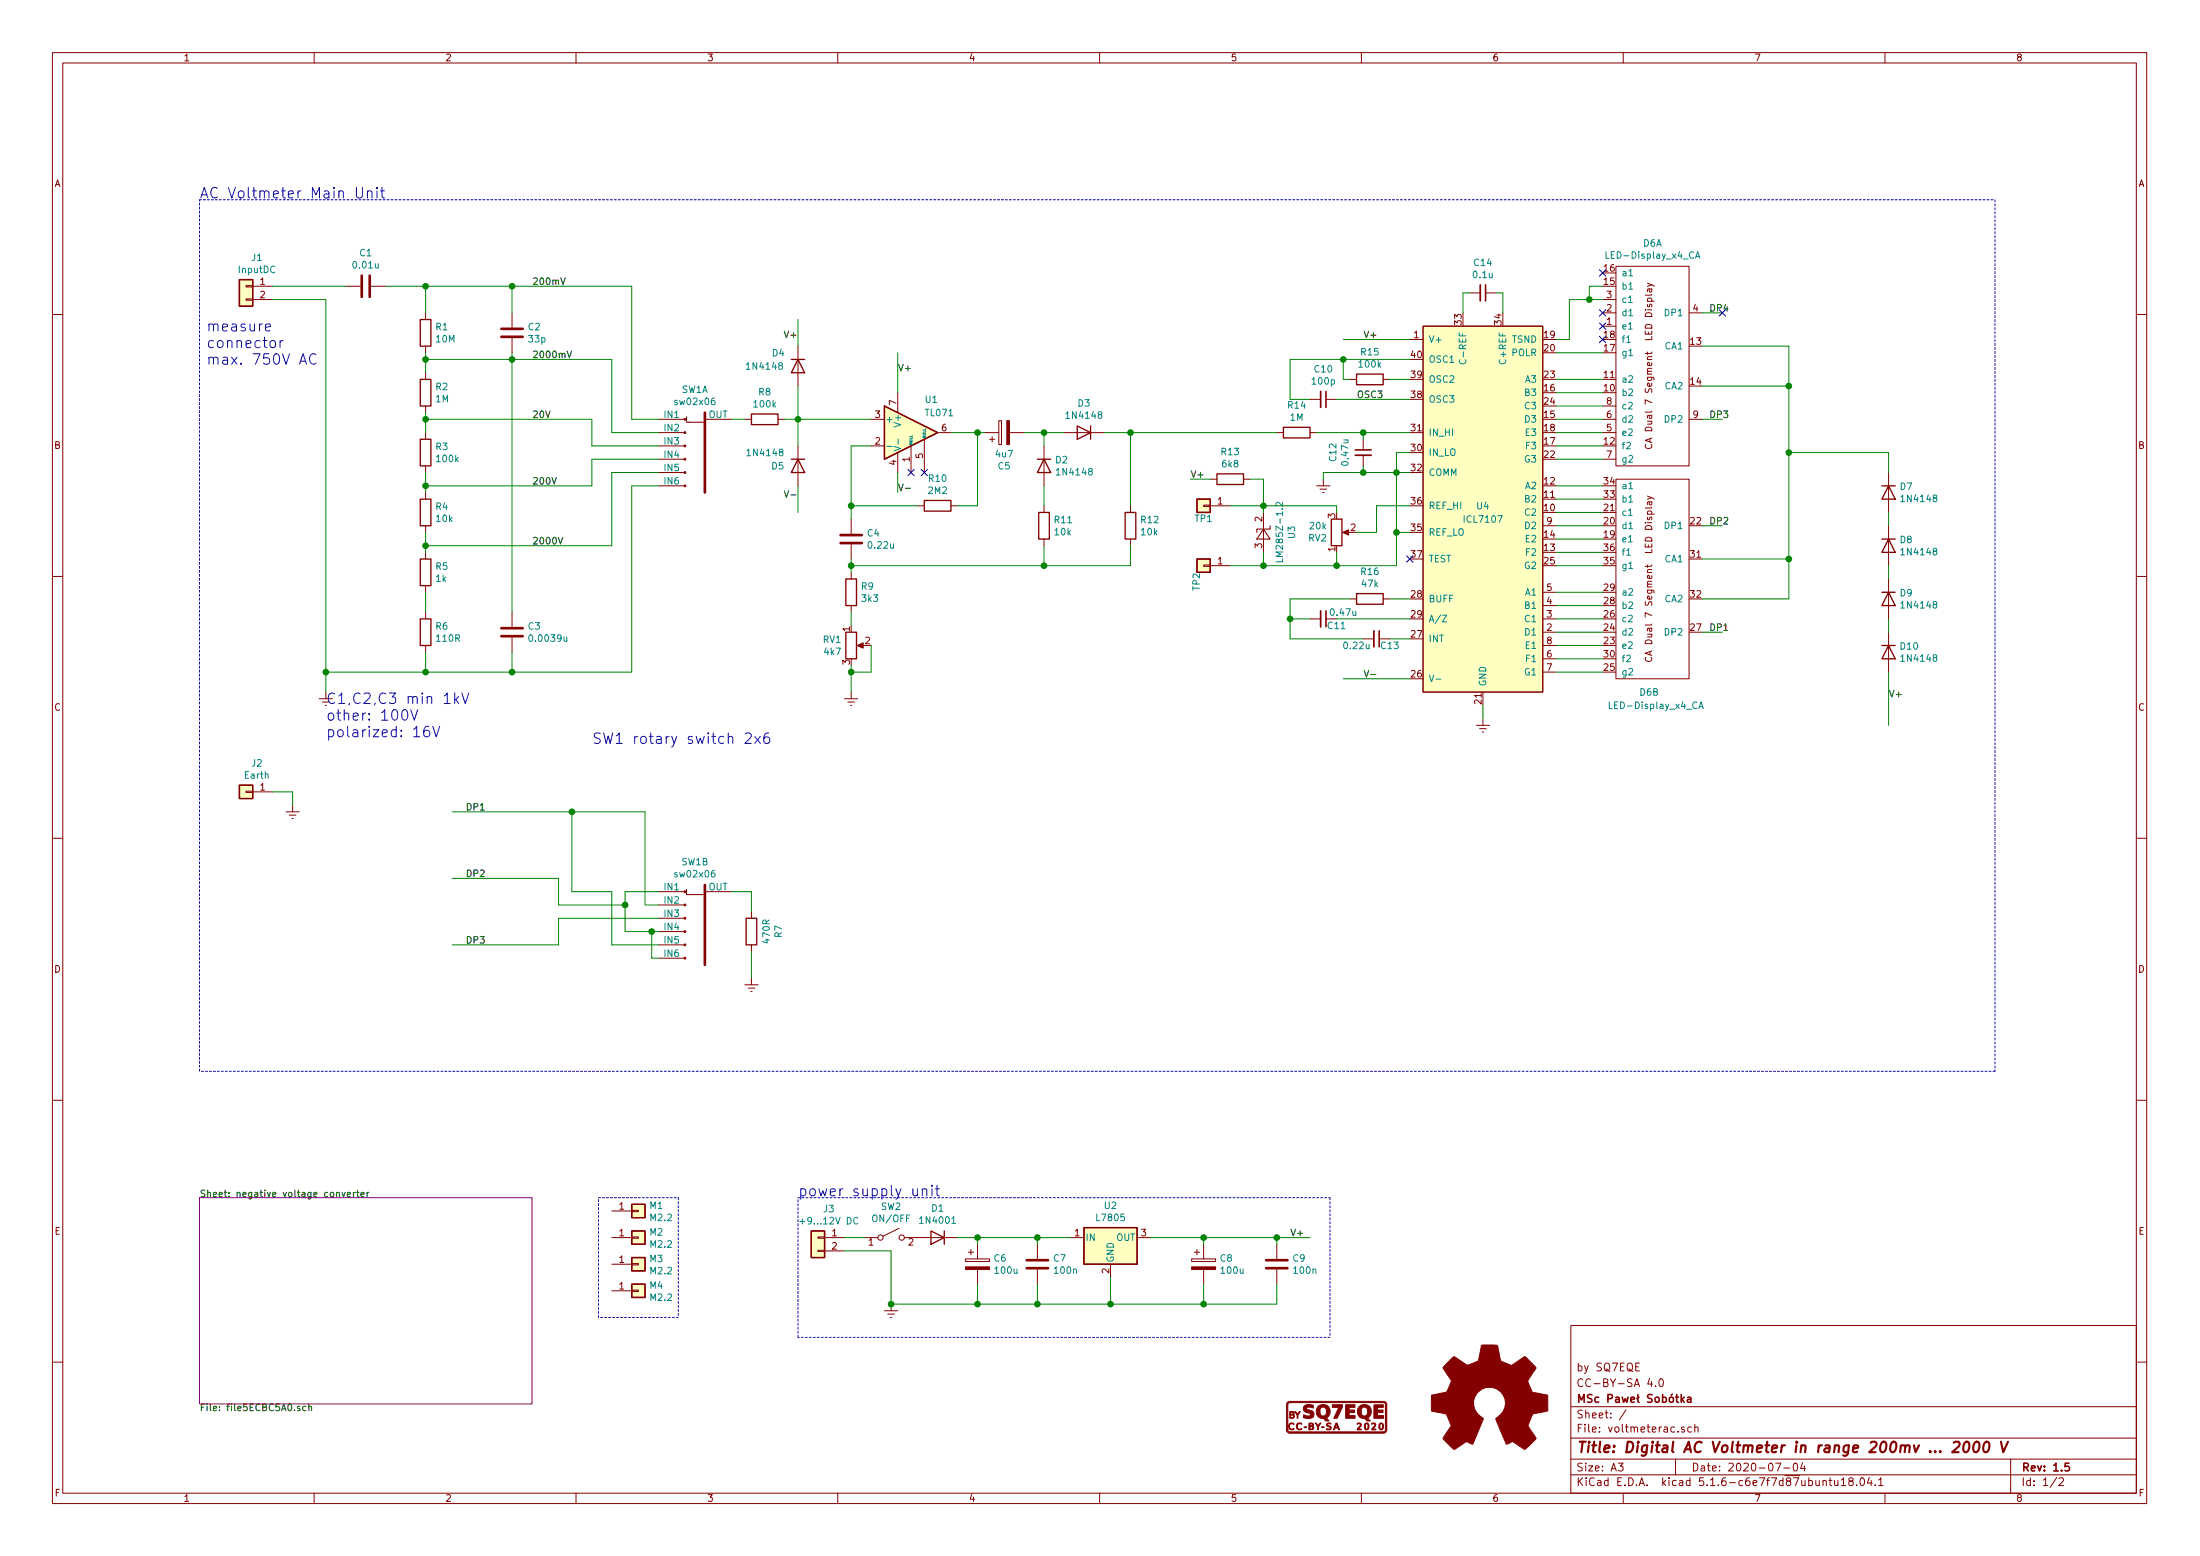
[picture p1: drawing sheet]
<svg xmlns="http://www.w3.org/2000/svg" width="420mm" height="297mm" viewBox="0 0 420 297" stroke-linecap="round" stroke-linejoin="round" font-family="sans-serif">
<g fill="none" stroke="#840000" stroke-width=".19">
<path d="M10 10h400v277h-400zM12 12h396v273.1h-396zM60 10v2M110 10v2M160 10v2M210 10v2M260 10v2M310 10v2M360 10v2M47 57.1h1.3v.2h-1.3zM47 54.5h1.3v.3h-1.3zM48.3 57.2h3.8"/>
<path d="M48.3 54.6h3.8M66 54.6h2.8M70.9 54.6h2.8M81.3 59.7v1.3M97.8 59.7v2.8M280.7 55.9h2M283.7 55.9h2M306.1 59.7h2.5M306.1 57.2h2.5M308.6 50.8h14v38.1h-14zM314.6 54.1l1.2 .4 .1 .2M314.9 55.2l.3 .6 .2-.1v-.5"/>
<path d="M315.5 56.2l-.2 .1h-1.1M315.5 55.2h-.8v.5M315.5 54.4l-.9 .3M322.6 59.7h2.5M10 60h2M81.3 66.1v1.2M81.3 71.2v1.2M81.3 77.5v1.3M97.8 64.6v2.7M152.4 66.1v7.6M171.4 75v3.8M250.2 76.2h2"/>
<path d="M253.2 76.2h2.1M257.8 72.4h1.3M264.2 72.4h1.2M269.2 64.8h2.6M271.8 62.3h22.8v69.8h-22.8zM306.1 62.3h2.5M306.1 77.5h2.5M408 60h2M81.3 82.6v1.3M81.3 88.9v1.3M81.3 94v1.3M125.7 80h5.1"/>
<path d="M125.7 82.6h5.1M125.7 85.1h5.1M125.7 87.7h5.1M125.7 90.2h5.1M125.7 92.7h5.1M134.6 80h5.1M142.2 80h1.3M148.6 80h1.3M152.4 85.1v7.6M162.6 99.1v2.8M166.4 80h2.5M166.4 85.1h2.5"/>
<path d="M171.4 86.4v3.8M174 85.1v5.1M175.3 96.6h1.2M176.5 83.9v6.3M179.1 82.6h2.5M181.6 96.6h1.3M188 82.6h2.8M189 83.9h1M189.5 83.3v1.1M190.8 80.3h.5v4.6h-.5zM192.8 82.6h2.8M199.4 85.1v7.6"/>
<path d="M199.4 96.6v1.2M203.2 82.6h7.6M215.9 96.6v1.2M229.9 96.4h1.2v.3h-1.2zM231.1 96.6h3.8M231.1 91.5h1.3M237.5 91.5h1.3M241.3 97.8v7.6M243.8 82.6h1.3M250.2 82.6h1.3M251.5 92.7h2.5M252.1 93.4h1.3"/>
<path d="M252.6 94h.3M252.7 91.5v1.2M260.3 83.9v2M260.3 86.9v2M306.1 80h2.5M306.1 82.6h2.5M306.1 87.7h2.5M308.6 91.5h14v38.1h-14zM314.3 84.8a.6 .6 0 0 0 .5 .9 .6 .6 0 0 0 .7-.6l-.2-.3M314.6 94.7l1.2 .4 .1 .2M314.9 95.8l.3 .6 .2-.1v-.5M315.1 83.8v.6"/>
<path d="M315.5 83.6l-1.3 .5 1.3 .4M315.5 96.8l-.2 .2h-1.1M315.5 95.8h-.8v.5M315.5 95l-.9 .3M322.6 80h2.5M360.7 90.2v7.6M10 110h2M81.3 100.4v1.2M81.3 105.4v1.3M81.3 111.8v1.3M81.3 116.9v1.2M97.8 116.9v2.8"/>
<path d="M162.6 103.9v2.8M162.6 109.3v1.2M162.6 115.6v1.3M199.4 102.9v1.3M215.9 102.9v1.3M229.9 107.9h1.2v.2h-1.2zM231.1 108h3.8M250.2 118.1h2M253.2 118.1h2.1M256.8 101.6h1M257.8 114.3h1.3M264.2 114.3h1.2"/>
<path d="M294.6 118.1h2.6M294.6 115.6h2.6M294.6 113.1h2.6M294.6 100.4h2.6M360.7 100.4v7.6M360.7 110.5v7.6M408 110h2M61 133.4h2.5M81.3 123.2v1.3M97.8 121.7v2.8M161.3 133.4h2.5M161.9 134h1.3"/>
<path d="M162.4 134.7h.3M162.6 132.1v1.3M164.1 123.2h1M260.3 122h2.1M263.4 122h2M281.9 138.5h2.6M282.6 139.1h1.2M283.1 139.7h.2M283.2 137.2v1.3M294.6 123.2h2.6M294.6 120.7h2.6M294.6 125.8h2.6"/>
<path d="M294.6 128.3h2.6M314.3 125.5a.6 .6 0 0 0 .5 .8 .6 .6 0 0 0 .7-.6l-.2-.2M315.1 124.4v.6M315.5 124.3l-1.3 .4 1.3 .4M360.7 120.7v7.6M47 151h1.3v.3h-1.3zM48.3 151.2h3.8M54.6 155h2.5M55.2 155.6h1.3M55.8 156.2h.2M55.9 153.7v1.3M10 160h2"/>
<path d="M125.7 177.8h5.1M125.7 170.2h5.1M125.7 172.8h5.1M125.7 175.3h5.1M134.6 170.2h5.1M143.5 174v1.3M408 160h2M125.7 180.4h5.1M125.7 182.9h5.1M142.2 188h2.6M142.9 188.6h1.2M143.4 189.3h.2"/>
<path d="M143.5 180.4v1.2M143.5 186.7v1.3M10 210h2M408 210h2M116.8 236.3h3.8M116.8 231.2h3.8M120.6 231h1.3v.3h-1.3zM120.6 236.1h1.3v.3h-1.3zM156.2 238.7h1.3v.2h-1.3zM156.2 236.1h1.3v.3h-1.3zM157.5 236.3h3.8M157.5 238.8h3.8"/>
<path d="M165.1 236.3h2.5M171.7 234.5l-3 1.5M172.7 236.3h10.2M184.9 239.1h1M185.4 238.5v1.1M186.7 237.5v2.8M198.1 237.5v2.8M204.5 236.3h2.5M217.2 236.3h2.5M228.1 239.1h1M228.6 238.5v1.1M229.9 237.5v2.8"/>
<path d="M243.8 237.5v2.8M116.8 246.4h3.8M116.8 241.3h3.8M120.6 246.3h1.3v.2h-1.3zM120.6 241.2h1.3v.3h-1.3zM168.9 250.2h2.5M169.5 250.9h1.3M170.1 251.5h.2M170.2 249v1.2M184.4 240.3h4.6v.5h-4.6zM186.7 242.4v2.7M198.1 242.4v2.7"/>
<path d="M212.1 241.3v2.6M227.6 240.3h4.6v.5h-4.6zM229.9 242.4v2.7M243.8 242.4v2.7M300 253h108v32.1h-108zM10 260h2M300 278.5h108M300 274.5h108M300 268.5h108M309 279.3h1l-.5 .6 .4 .1v.7l-.2 .1-.7-.1M310.5 269.1l-1.2 2M313.1 260.2h-.7v1.5h.7"/>
<path d="M315 263.1l-.3 1.1h.9M315.4 263.7v1M316.2 264.6v.1M317 263.4l.2-.2a.81 .81 0 0 1 .6 .6 .81 .81 0 0 1-.3 .8l-.2 .1a.79 .79 0 0 1-.3-1.3zM320 278.5v3M321.7 272.5l-.4-.1-.2 .2 .1 .2 .5 .2v.3h-.6M323 272.5l-.4-.1-.3 .3 .2 .6h.5M323.7 272.5l.2-.1 .4 .1v.9M323.7 271.9v1.5M339.1 279.3h1l-.6 1.5M342.6 279.5l.4-.2a.94 .94 0 0 1 0 1.5 .82 .82 0 0 1-.4-1.3zM344.2 279.2l-.3 1.1h.9"/>
<path d="M344.6 279.8v1M384 278.5v6.6M408 260h2M60 285.1v1.9M110 285.1v1.9M160 285.1v1.9M210 285.1v1.9M260 285.1v1.9M300 281.5h108M310 285.1v1.9M340.7 280.2h1.1M348.2 282.7l.2-.1 .3 .1 .1 .9"/>
<path d="M349.3 282.6h.6M349.5 282.1v1.3l.4 .2M350.4 282.6v.9l.4 .1 .2-.1M351 282.6v1M351.6 282.5l.5-.4v1.5M351.6 283.6h.9M353.4 282.7l-.3-.1v-.3l.3-.2 .4 .1 .1 .4-.7 .2-.1 .2v.5l.3 .1 .4-.1 .1-.2v-.4l-.3-.2M354.6 283.5v.1M355.4 282.2l.2-.1a.8 .8 0 0 1 .5 .8 .8 .8 0 0 1-.5 .7 1 1 0 0 1-.2-1.4zM357 282l-.4 1.1h1M357.4 282.6v1M358.1 283.5v.1"/>
<path d="M358.8 282.5l.4-.4v1.5M358.8 283.6h.8M360 285.1v1.9M392.8 282l-1.3 2M393.2 282.3l.6-.2 .3 .4-.9 1.1h.9"/>
<circle cx="168.1" cy="236.3" r=".51"/>
<circle cx="172.2" cy="236.3" r=".51"/>
</g>
<path d="M283.7 54.4v3M253.2 74.7v3.1M258.8 85.9h3.1M253.2 116.6v3.1M263.4 120.4v3.1M321.1 266.2v1.5M321.2 267.1l.5 .6M321.7 266.7l-.6 .6M322.3 266.8h.6v.9M322.9 267.1h-.4l-.3 .2 .3 .4 .4-.1M395.1 279.3h-.7v.7l.2-.1h.5l.1 .3-.1 .5-.2 .1-.5-.1" fill="none" stroke="#840000" stroke-width=".3"/>
<path d="M373.2 275.4l.3-.2h.4l.3 .2v.4l-.1 .3-1.3 1.1h1.3M375.2 275.4a.45 .45 0 0 1 .5-.2 .45 .45 0 0 1 .4 .4 1.15 1.15 0 0 1-.8 1.6l-.2-.1a1.55 1.55 0 0 1 .1-1.7zM377.3 275.3a.45 .45 0 0 1 .7 .3v.9a.73 .73 0 0 1-.8 .7 1.3 1.3 0 0 1 .1-1.9zM379.1 275.4a.45 .45 0 0 1 .5-.2 .45 .45 0 0 1 .3 .4v.9a.73 .73 0 0 1-.8 .7l-.2-.1a1.5 1.5 0 0 1 .2-1.7zM382.1 275.2l.5 2 .9-2" fill="none" stroke="#840000" stroke-width=".41"/>
<path d="M38.1 228.6h63.5v39.4h-63.5z" fill="none" stroke="#840084" stroke-width=".19"/>
<g fill="none" stroke="#000" stroke-width=".19">
<path d="M107.1 53l.4 1.3 .4-1.3M108.3 67l.4 1.3 .5-1.3M149.8 93.7l.4 1.3 .4-1.3M151.1 94.5h.9M171.6 92.4l.5 1.3 .4-1.3M172.9 93.2h1M106.6 102.6l.4 1.2 .5-1.2M260.5 128l.5 1.2 .4-1.2M261.8 128.8h1M65.3 227.6l.3 .9 .3-.9M66.3 228l.7-.1-.1-.2-.4-.1-.2 .2 .1 .6h.5M67.5 227.6v.9"/>
<path d="M67.9 227.6l-.4 .2M68.1 227.6h.5M68.3 227.2v1.1l.3 .2M68.9 228l.6-.1v-.2l-.4-.1-.2 .2 .1 .6h.5M70.1 227.6v.9M70.5 227.6l-.4 .2M57.3 268.5h-.3l-.2 .1v.2l.5 .1v.4h-.5M58.4 268.5h-.3l-.3 .2 .1 .6h.5M59 268.6l.2-.1h.3v.8M59 268v1.3"/>
</g>
<g fill="#840000" stroke="#840000" stroke-width=".19">
<path d="M252.4 272.4h.5v.1h-.5z"/>
<path d="M249.1 272.4h.4v.1h-.5z"/>
<path d="M257 268.2h1.8v.5h-1.1v.5h1v.5h-1l-.1 .5h1.2v.5h-1.8z"/>
<path d="M262.4 268.2h1.8v.5h-1.1v.5h1v.5h-1v.5h1.1v.5h-1.8z"/>
<path d="M251.2 271.7h.2l.3 .5 .4-.5h.2a1.28 1.28 0 0 0-.5 1.2h-.2v-.6z"/>
<path d="M254.5 268.2h1.9v.4l-1 2.1h-.7l1-2h-1.2z"/>
<path d="M247.3 269.5h.1l.4 .5 .4-.5h.1l-.4 .6v.6h-.2v-.6z"/>
<path d="M262 271.7a.47 .47 0 0 1 .7 .2 .47 .47 0 0 1-.3 .6l-.2 .3h.6v.2h-.8l.6-.9a.33 .33 0 0 0-.2-.4 .33 .33 0 0 0-.4 .2z"/>
<path d="M259.2 271.7a.44 .44 0 0 1 .6 0 .44 .44 0 0 1 .1 .6l-.5 .5h.6v.2h-.8l.2-.4a.51 .51 0 0 0 .3-.8l-.5 .1z"/>
<path d="M255.1 271.7h.2l.5 1.2h-.1l-.2-.3h-.5l-.1 .3h-.2l.2-.4h.6l-.3-.6-.2 .6h-.1z"/>
<path d="M263.5 271.8a.42 .42 0 0 1 .5-.1 .42 .42 0 0 1 .2 .4l-.1 .7-.4 .2-.4-.5h.2l.2 .3h.2l.1-.8a.26 .26 0 0 0-.3-.2 .26 .26 0 0 0-.2 .3v.4h-.2z"/>
<path d="M246.2 271.9l.4-.3a.35 .35 0 0 1 .5 .3 .51 .51 0 0 0-.7 .1 .51 .51 0 0 0 0 .7 .51 .51 0 0 0 .7 0 .59 .59 0 0 1-.8 .2 .59 .59 0 0 1-.2-.9z"/>
<path d="M247.7 271.9a.49 .49 0 0 1 .4-.3 .49 .49 0 0 1 .5 .3 .5 .5 0 0 0-.8 .2v.4a.47 .47 0 0 0 .3 .3 .47 .47 0 0 0 .5-.1v.1a.64 .64 0 0 1-.9 0 .64 .64 0 0 1 0-.9z"/>
<path d="M250 271.7h.7l.2 .2-.2 .3 .2 .3-.1 .4-.8 .1v-.2h.6l.1-.1-.1-.3h-.4v.4h-.2v-.6h.4a.2 .2 0 0 0 .2-.1 .2 .2 0 0 0-.1-.3h-.3v.4h-.2z"/>
<path d="M260.7 271.8l.3-.2a.68 .68 0 0 1 .5 .8 .68 .68 0 0 1-.6 .6l-.3-.6h.1a.29 .29 0 0 0 .1 .3 .29 .29 0 0 0 .4 .1v-.9a.28 .28 0 0 0-.4-.1 .28 .28 0 0 0-.1 .4v.2h-.1z"/>
<path d="M246.3 269.5h.3a.35 .35 0 0 1 .5 .1 .35 .35 0 0 1-.1 .5l.2 .2v.3l-.2 .1h-.7v-.1h.6l.1-.1-.1-.3-.4-.1v.5h-.2v-.6l.7-.1-.1-.2-.4-.1v.4h-.2z"/>
<path d="M245.9 267.7l.3-.2h18.2l.4 .5v5.1l-.4 .5h-18.2l-.4-.2-.1-.4h.2l.3 .3h18.2l.2-.2v-5l-.2-.3h-.6h-17.6l-.2 .2-.1 .2v4.8h-.2v-5z"/>
<path d="M253.4 271.8l.5-.2 .2 .1 .1 .2-.5-.1a.19 .19 0 0 0-.2 .2 .19 .19 0 0 0 .2 .2l.5 .2v.4l-.3 .2-.6-.1 .1-.2 .5 .1 .2-.1a.58 .58 0 0 0-.7-.5z"/>
<path d="M259.6 268.5a1.38 1.38 0 0 1 2.1 .1 1.38 1.38 0 0 1-.5 2.1l.5 .6h-.6a1.81 1.81 0 0 0-1.3-.7l-.4-.5-.1-.5h.6a.63 .63 0 0 0 .6 .7 .63 .63 0 0 0 .7-.5v-.6a.66 .66 0 0 0-.9-.6 .66 .66 0 0 0-.4 1h-.6v-.7z"/>
<path d="M249.1 268.4a1.68 1.68 0 0 1 1.7-.1v.5l-.7-.2-.6 .2 .1 .2 .7 .2a.81 .81 0 0 1 .6 1 .81 .81 0 0 1-1 .6l-1-.2v-.5l.3 .1a.66 .66 0 0 0 1.1-.3l-.4-.2a.84 .84 0 0 1-.8-.3 .84 .84 0 0 1 0-1z"/>
<path d="M251.7 268.5a1.39 1.39 0 0 1 2.1 .2 1.39 1.39 0 0 1-.5 2l.5 .6h-.6a1.67 1.67 0 0 0-1.2-.7l-.4-.3-.2-.5h.7a.62 .62 0 0 0 .7 .5 .62 .62 0 0 0 .5-.6 .69 .69 0 0 0-.2-.9 .69 .69 0 0 0-.9 .1l-.1 .9h-.7v-.7z"/>
<path d="M163.7 123.2l1.1-.5v1z"/>
<path d="M184.4 241.8h4.6v.6h-4.6z"/>
<path d="M227.6 241.8h4.6v.6h-4.6z"/>
<path d="M192.3 80.3h.5v4.6h-.5z"/>
<path d="M276.2 260.4l1.5-1.4 2.5 1.6 .5-.1 1.6-.7 .7-3h2.9a.92 .92 0 0 1 .3 1l.4 2 2.1 .9 2.4-1.7a.97 .97 0 0 1 .8 .6l1.4 1.5-1.5 2.4 .2 .8 .6 1.5 3 .5v3l-2.8 .6-1 2.3 1.6 2.4-1.5 1.5a.81 .81 0 0 1-.8 .6l-2.2-1.5-1.2 .5-2.1-4.9a3.1 3.1 0 0 0 1.8-3.4 3.1 3.1 0 0 0-2.9-2.6 3.1 3.1 0 0 0-3 2.4 3.1 3.1 0 0 0 1.7 3.5l.1 .1-2 4.9-1.2-.5-2.4 1.5-2.1-2.1 1.6-2.4-.6-1.4-.4-.8-2.8-.6v-2.9a.87 .87 0 0 1 .9-.3l2-.5 .9-2-1.6-2.6z"/>
<path d="M256.4 101.6l1.2-.5v1z"/>
<circle cx="130.8" cy="92.7" r=".18"/>
<circle cx="130.8" cy="90.2" r=".18"/>
<circle cx="130.8" cy="87.7" r=".18"/>
<circle cx="130.8" cy="85.1" r=".18"/>
<circle cx="130.8" cy="82.6" r=".18"/>
<circle cx="130.8" cy="80" r=".18"/>
<circle cx="130.8" cy="182.9" r=".18"/>
<circle cx="130.8" cy="180.4" r=".18"/>
<circle cx="130.8" cy="177.8" r=".18"/>
<circle cx="130.8" cy="175.3" r=".18"/>
<circle cx="130.8" cy="172.8" r=".18"/>
<circle cx="130.8" cy="170.2" r=".18"/>
</g>
<g fill="none" stroke="#840000" stroke-width=".25">
<path d="M45.7 53.4h2.6v5.1h-2.6zM80.3 61h2v5.1h-2zM80.3 72.4h2v5.1h-2zM143.5 79h5.1v2.1h-5.1zM151.1 68.6h2.6M152.4 68.6l1.3 2.6h-2.6zM168.9 77.5l10.2 5.1-10.2 5.1zM259.1 71.4h5.1v2h-5.1zM80.3 83.9h2v5h-2zM80.3 95.3h2v5.1h-2zM151.1 87.7h2.6M152.4 87.7l1.3 2.5h-2.6z"/>
<path d="M176.5 95.5h5.1v2.1h-5.1zM198.1 87.7h2.6M198.4 97.8h2v5.1h-2zM199.4 87.7l1.3 2.5h-2.6zM205.7 81.3l2.6 1.3-2.6 1.3zM208.3 81.3v2.6M214.9 97.8h2v5.1h-2zM228.6 95.3h2.5v2.5h-2.5zM232.4 90.5h5.1v2h-5.1zM245.1 81.6h5.1v2h-5.1zM254.3 99.1h2v5.1h-2zM359.4 92.7h2.5"/>
<path d="M360.7 92.7l1.2 2.6h-2.5zM80.3 106.7h2v5.1h-2zM80.3 118.1h2v5.1h-2zM161.5 110.5h2.1v5.1h-2.1zM228.6 106.7h2.5v2.6h-2.5zM259.1 113.3h5.1v2.1h-5.1zM359.4 102.9h2.5M359.4 113.1h2.5M360.7 102.9l1.2 2.5h-2.5zM360.7 113.1l1.2 2.5h-2.5zM161.5 120.7h2.1v5.1h-2.1zM359.4 123.2h2.5"/>
<path d="M360.7 123.2l1.2 2.6h-2.5zM45.7 149.9h2.6v2.5h-2.6zM142.5 175.3h2v5.1h-2zM120.6 229.9h2.6v2.5h-2.6zM120.6 235h2.6v2.5h-2.6zM154.9 235h2.6v5.1h-2.6zM177.8 235l2.5 1.3-2.5 1.2zM180.3 235v2.5M207 234.4h10.2v6.9h-10.2zM120.6 245.1h2.6v2.6h-2.6zM120.6 240.1h2.6v2.5h-2.6z"/>
</g>
<path d="M131.1 79.6v1h.5M131.5 80.6h2.8M241.3 101l1.3 1.9h-2.6zM242.6 100.4v.6h-2.6v.6M131.1 169.8v1h.5M131.5 170.8h2.8" fill="none" stroke="#840000" stroke-width=".2"/>
<g fill="none" stroke="#840000" stroke-width=".51">
<path d="M69.1 52.6v4.1M70.6 52.6v4.1M95.8 64.3h4M95.8 62.8h4M134.6 78.8v15.2M95.8 119.9h4M160.5 103.7h4.1M160.5 102.1h4.1M95.8 121.4h4M134.6 168.9v15.3M196.1 242.1h4.1M196.1 240.6h4.1"/>
<path d="M241.8 242.1h4.1M241.8 240.6h4.1"/>
</g>
<g fill="#ffffc2" stroke="#ffffc2" stroke-width=".19">
<path d="M271.8 62.3h22.8v69.8h-22.8z"/>
<path d="M154.9 235h2.6v5.1h-2.6z"/>
<path d="M207 234.4h10.2v6.9h-10.2z"/>
<path d="M120.6 229.9h2.6v2.5h-2.6z"/>
<path d="M45.7 149.9h2.6v2.5h-2.6z"/>
<path d="M168.9 77.5l10.2 5.1-10.2 5.1z"/>
<path d="M228.6 95.3h2.5v2.5h-2.5z"/>
<path d="M228.6 106.7h2.5v2.6h-2.5z"/>
<path d="M120.6 245.1h2.6v2.6h-2.6z"/>
<path d="M120.6 240.1h2.6v2.5h-2.6z"/>
<path d="M120.6 235h2.6v2.5h-2.6z"/>
<path d="M45.7 53.4h2.6v5.1h-2.6z"/>
</g>
<g fill="none" stroke="#008484" stroke-width=".19">
<path d="M323.8 49.3l.4-1.3 .5 1.3M323.9 49h.6M278.8 68.7a.6 .6 0 0 0 .4 .8 .6 .6 0 0 0 .8-.6l-.2-.2M310.7 65.4h.7M169.4 85.2h1M170.7 85.2l1.3 .4-1.3 .5M171.5 83.8v1M245 95.9v.8l-1-.8-.3 .2 .1 .5M245 106.6v.7h-1.3M275.5 117.4h.8l-.8 1.3h.8M310.7 106h.7M273 128.9l.4 1.2 .4-1.2"/>
<path d="M274.2 129.7h1M324.4 135.3l.5-1.3 .4 1.3M324.6 134.9h.6M152.8 233.2h.9M163.8 232.5a.51 .51 0 0 0-.6 0 .51 .51 0 0 0-.2 .6l.3 .5 .5-.1M181.8 233.5h.7"/>
</g>
<path d="M282.7 54.4v3M252.2 74.7v3.1M258.8 86.9h3.1M252.2 116.6v3.1M262.4 120.4v3.1" fill="none" stroke="#840000" stroke-width=".33"/>
<path d="M38.1 38.1h342.9M381 38.1v166.4M38.1 204.5v-166.4M381 204.5h-342.9M114.3 228.6h15.2M129.5 228.6v22.9M152.4 228.6h101.6M254 228.6v26.7M114.3 251.5v-22.9M129.5 251.5h-15.2M152.4 255.3v-26.7M254 255.3h-101.6" fill="none" stroke="#0000c2" stroke-width=".19" stroke-dasharray=".4 .4"/>
<g fill="none" stroke="#008400" stroke-width=".19">
<path d="M52.1 57.2h10.1v74.9M52.1 54.6h13.9M73.7 54.6h46.9v25.4h5.1M81.3 54.6v5.1M97.8 54.6v5.1M280.7 55.9h-1.3v3.8M285.7 55.9h1.3v3.8M306.1 54.6h-2.6v2.6M306.1 57.2h-6.4v7.6h-2.5M325.1 59.7h3.8M81.3 68.6h35.5v14h8.9M81.3 67.3v3.9"/>
<path d="M81.3 78.8v3.8M97.8 67.3v49.6M152.4 61v5.1M152.4 73.7v11.4M171.4 67.3v7.7M255.3 76.2h13.9M256.5 68.6v3.8h1.3M256.5 64.8h12.7M265.4 72.4h3.8M269.2 68.6h-22.8v7.6h3.8M297.2 75h8.9M297.2 77.5h8.9"/>
<path d="M297.2 72.4h8.9M297.2 67.3h8.9M325.1 66.1h16.5v48.2h-16.5M325.1 73.7h16.5M81.3 90.2v3.8M81.3 80h31.7v5.1h12.7M125.7 90.2h-8.9v14h-35.5M125.7 87.7h-12.7v5h-31.7M125.7 92.7h-5.1v35.6h-58.4M139.7 80h2.5M149.9 80h16.5M152.4 92.7v5.1"/>
<path d="M162.6 96.6h12.7M166.4 85.1h-3.8v14M171.4 90.2v3.8M181.6 82.6h6.4M186.7 82.6v14h-3.8M195.6 82.6h7.6M199.4 82.6v2.5M199.4 92.7v3.9M210.8 82.6h33M215.9 82.6v14M227.3 91.5h3.8M234.9 96.6h20.4v1.2"/>
<path d="M238.8 91.5h2.5v6.3M251.5 82.6h17.7M260.3 82.6v1.3M260.3 88.9v1.3M269.2 86.4h-2.5v21.6h-31.8M269.2 90.2h-16.5v1.3M269.2 96.6h-6.3v5h-3.8M297.2 82.6h8.9M297.2 85.1h8.9M297.2 87.7h8.9M297.2 92.7h8.9M297.2 80h8.9"/>
<path d="M297.2 95.3h8.9M297.2 97.8h8.9M325.1 80h3.8M341.6 86.4h19.1v3.8M360.7 97.8v2.6M81.3 101.6v3.8M81.3 113.1v3.8M162.6 106.7v2.6M162.6 116.9v2.5M199.4 104.2v3.8M215.9 104.2v3.8h-53.3M241.3 105.4v2.6"/>
<path d="M246.4 118.1h3.8M255.3 118.1h13.9M255.3 105.4v2.6M257.8 114.3h-11.4v7.7h13.9M265.4 114.3h3.8M266.7 101.6h2.5M297.2 108h8.9M297.2 100.4h8.9M297.2 102.9h8.9M297.2 105.4h8.9M297.2 113.1h8.9M297.2 115.6h8.9"/>
<path d="M297.2 118.1h8.9M325.1 100.4h3.8M325.1 106.7h16.5M360.7 108v2.5M360.7 118.1v2.6M81.3 124.5v3.8M97.8 124.5v3.8M162.6 127v5.1M166.4 123.2v5.1h-3.8M256.5 129.6h12.7M265.4 122h3.8M283.2 134.7v2.5"/>
<path d="M297.2 128.3h8.9M297.2 125.8h8.9M297.2 120.7h8.9M297.2 123.2h8.9M325.1 120.7h3.8M360.7 128.3v10.2M52.1 151.2h3.8v2.5M86.4 155h36.8v17.8h2.5M109.2 155v15.2h7.6v10.2h8.9M86.4 167.7h20.3v5.1h12.7M124.5 177.8v5.1h1.2M125.7 175.3h-19v5.1h-20.3"/>
<path d="M125.7 170.2h-6.3v7.6h6.3M139.7 170.2h3.8v3.8M143.5 181.6v5.1M161.3 238.8h8.9v10.2h73.6v-3.9M161.3 236.3h3.8M182.9 236.3h21.6M186.7 236.3v1.2M198.1 236.3v1.2M219.7 236.3h30.5M229.9 236.3v1.2M243.8 236.3v1.2M186.7 245.1v3.9"/>
<path d="M198.1 245.1v3.9M212.1 243.9v5.1M229.9 245.1v3.9"/>
</g>
<g fill="none" stroke="#0000c2" stroke-width=".19">
<path d="M68.1 35.8v1.6l.4 .4h.3l.4-.4v-1.6M70.2 36.6a.49 .49 0 0 1 .8 .1v1.1M70.2 36.4v1.4M72 35.8l-.1 .1h.2l-.1-.1v.2M72 36.4v1.4M72.7 36.4h.7M72.9 35.8v1.7l.2 .2 .3 .1M50.7 62.5l1-.2-.1-.4-.6-.1-.3 .3 .1 1 .2 .1 .6-.1M51.7 65.2a.55 .55 0 0 1 .5-.2 .55 .55 0 0 1 .4 .4v.6a.55 .55 0 0 1-.5 .4 .55 .55 0 0 1-.5-.4zM53.5 65v1.4M54.1 65l-.4 .1-.2 .3M57.2 69.5l.7-2 .6 2"/>
<path d="M57.4 68.9h.9M60.4 67.7a.82 .82 0 0 0-1 0 .82 .82 0 0 0-.3 1 .76 .76 0 0 0 .4 .7 .76 .76 0 0 0 .9-.1M76.9 135.6a.49 .49 0 0 1 .5-.1 .49 .49 0 0 1 .4 .4 1.03 1.03 0 0 1-.6 1.6 1.23 1.23 0 0 1-.3-1.9zM78.4 135.5l.7 2 .7-2M81.9 138.6a.8 .8 0 0 0-1 .9v.8l.2 .2 .6 .2 .4-.4v-.5l-.4-.4h-.4l-.4 .4M82.7 138.6l.6 2.1 .7-2.1M86.8 132.3v2M87 133.5l.6 .8M87.6 133l-.8 .7M88.2 132.3l.6 2 .7-2M146.8 139.9a.8 .8 0 0 0-.9 .9v.7l.1 .3 .6 .1 .4-.4v-.4l-.4-.4-.6 .1-.1 .3M142.3 140.1l.3-.2h.5l.3 .2 .1 .4-.1 .3-1.2 1.1h1.3"/>
<path d="M144.1 140.6l1.1 1.3M145.2 140.6l-1.1 1.3M174.3 226.9l.1 1.3a.52 .52 0 0 0 .8-.1M175.2 226.9v1.4M176.1 227.1a.5 .5 0 0 1 .9 .1v1.1M176.1 226.9v1.4M178 226.3l-.1 .1h.2l-.1-.1v.2M178 226.9v1.4M178.6 226.9h.8M178.9 226.3v1.7l.1 .2 .4 .1"/>
</g>
<g fill="#008400" stroke="#008400" stroke-width=".25">
<circle cx="266.7" cy="101.6" r=".51"/>
<circle cx="97.8" cy="68.6" r=".51"/>
<circle cx="186.7" cy="249" r=".51"/>
<circle cx="341.6" cy="86.4" r=".51"/>
<circle cx="243.8" cy="236.3" r=".51"/>
<circle cx="241.3" cy="108" r=".51"/>
<circle cx="215.9" cy="82.6" r=".51"/>
<circle cx="81.3" cy="68.6" r=".51"/>
<circle cx="124.5" cy="177.8" r=".51"/>
<circle cx="341.6" cy="106.7" r=".51"/>
<circle cx="341.6" cy="73.7" r=".51"/>
<circle cx="62.2" cy="128.3" r=".51"/>
<circle cx="255.3" cy="108" r=".51"/>
<circle cx="109.2" cy="155" r=".51"/>
<circle cx="97.8" cy="54.6" r=".51"/>
<circle cx="81.3" cy="80" r=".51"/>
<circle cx="260.3" cy="90.2" r=".51"/>
<circle cx="81.3" cy="92.7" r=".51"/>
<circle cx="241.3" cy="96.6" r=".51"/>
<circle cx="256.5" cy="68.6" r=".51"/>
<circle cx="81.3" cy="104.2" r=".51"/>
<circle cx="266.7" cy="90.2" r=".51"/>
<circle cx="186.7" cy="236.3" r=".51"/>
<circle cx="199.4" cy="82.6" r=".51"/>
<circle cx="81.3" cy="128.3" r=".51"/>
<circle cx="198.1" cy="236.3" r=".51"/>
<circle cx="97.8" cy="128.3" r=".51"/>
<circle cx="162.6" cy="108" r=".51"/>
<circle cx="199.4" cy="108" r=".51"/>
<circle cx="162.6" cy="96.6" r=".51"/>
<circle cx="229.9" cy="236.3" r=".51"/>
<circle cx="246.4" cy="118.1" r=".51"/>
<circle cx="303.5" cy="57.2" r=".51"/>
<circle cx="81.3" cy="54.6" r=".51"/>
<circle cx="152.4" cy="80" r=".51"/>
<circle cx="198.1" cy="249" r=".51"/>
<circle cx="119.4" cy="172.8" r=".51"/>
<circle cx="260.3" cy="82.6" r=".51"/>
<circle cx="162.6" cy="128.3" r=".51"/>
<circle cx="170.2" cy="249" r=".51"/>
<circle cx="212.1" cy="249" r=".51"/>
<circle cx="186.7" cy="82.6" r=".51"/>
<circle cx="229.9" cy="249" r=".51"/>
</g>
<g fill="none" stroke="#000084" stroke-width=".19">
<path d="M305.5 59.1l1.2 1.2M305.5 51.5l1.2 1.2M306.7 59.1l-1.2 1.2M306.7 51.5l-1.2 1.2M328.3 59.1l1.2 1.2M329.5 59.1l-1.2 1.2M305.5 61.7l1.2 1.2M305.5 64.2l1.2 1.2M306.7 61.7l-1.2 1.2M306.7 64.2l-1.2 1.2M173.4 89.6l1.2 1.2M174.6 89.6l-1.2 1.2"/>
<path d="M175.9 89.6l1.2 1.2M177.1 89.6l-1.2 1.2M268.6 106.1l1.2 1.2M269.8 106.1l-1.2 1.2"/>
</g>
<g font-size="2.8" fill="#0000c2">
<text x="38.1" y="37.9">AC Voltmeter Main Unit</text>
<text x="39.4" y="63.3">measure</text>
<text x="39.4" y="66.5">connector</text>
<text x="39.4" y="69.6">max. 750V AC</text>
<text x="62.2" y="134.4">C1,C2,C3 min 1kV</text>
<text x="62.2" y="137.6">other: 100V</text>
<text x="62.2" y="140.8">polarized: 16V</text>
<text x="113" y="142">SW1 rotary switch 2x6</text>
<text x="152.4" y="228.4">power supply unit</text>
</g>
<text font-size="2.8" fill="#840000" x="301" y="277.3">Title: Digital AC Voltmeter in range 200mv ... 2000 V</text>
<g font-size="2.1" fill="#840000">
<text x="301" y="261.8">by SQ7EQE</text>
<text x="301" y="267.8">MSc Pawe Sobótka</text>
<text x="301" y="264.8">CC-BY-SA 4.0</text>
<text x="301" y="273.5">File: voltmeterac.sch</text>
<text x="301" y="270.8">Sheet: /</text>
<text x="301" y="280.9">Size: A3</text>
<text x="323" y="280.9">Date: 2020-07-04</text>
<text x="386" y="280.9">Rev: 1.5</text>
<text x="301" y="283.7">KiCad E.D.A. kicad 5.1.6-c6e7f7d87ubuntu18.04.1</text>
<text x="386" y="283.7">Id: 1/2</text>
</g>
<g font-size="1.8" fill="#840000">
<text x="35" y="11.7">1</text>
<text x="85" y="11.7">2</text>
<text x="135" y="11.7">3</text>
<text x="185" y="11.7">4</text>
<text x="235" y="11.7">5</text>
<text x="285" y="11.7">6</text>
<text x="335" y="11.7">7</text>
<text x="385" y="11.7">8</text>
<text x="10.4" y="35.7">A</text>
<text x="408.4" y="35.7">A</text>
<text x="306.4" y="51.9">16</text>
<text x="49.7" y="54.4">1</text>
<text x="49.7" y="56.9">2</text>
<text x="306.4" y="54.4">15</text>
<text x="306.9" y="59.5">2</text>
<text x="306.9" y="56.9">3</text>
<text x="323.4" y="59.5">4</text>
<text x="270" y="64.6">1</text>
<text x="279.1" y="62" transform="rotate(-90 279.1 62)">33</text>
<text x="286.8" y="62" transform="rotate(-90 286.8 62)">34</text>
<text x="294.9" y="64.6">19</text>
<text x="306.4" y="64.6">18</text>
<text x="306.9" y="62">1</text>
<text x="322.9" y="65.8">13</text>
<text x="269.5" y="68.4">40</text>
<text x="294.9" y="67.1">20</text>
<text x="306.4" y="67.1">17</text>
<text x="171.2" y="77.4" transform="rotate(-90 171.2 77.4)">7</text>
<text x="269.5" y="76">38</text>
<text x="269.5" y="72.2">39</text>
<text x="294.9" y="74.7">16</text>
<text x="294.9" y="72.2">23</text>
<text x="294.9" y="77.3">24</text>
<text x="306.4" y="74.7">10</text>
<text x="306.4" y="72.2">11</text>
<text x="306.9" y="77.3">8</text>
<text x="322.9" y="73.4">14</text>
<text x="167.2" y="79.8">3</text>
<text x="179.9" y="82.3">6</text>
<text x="269.5" y="82.3">31</text>
<text x="294.9" y="79.8">15</text>
<text x="294.9" y="82.3">18</text>
<text x="306.9" y="82.3">5</text>
<text x="306.9" y="79.8">6</text>
<text x="315.5" y="83.7" transform="rotate(-90 315.5 83.7)">CA Dual 7 Segment LED Display</text>
<text x="323.4" y="79.8">9</text>
<text x="10.4" y="85.7">B</text>
<text x="167.2" y="84.9">2</text>
<text x="171.2" y="88.8" transform="rotate(-90 171.2 88.8)">4</text>
<text x="173.7" y="88.1" transform="rotate(-90 173.7 88.1)">1</text>
<text x="176.3" y="87.5" transform="rotate(-90 176.3 87.5)">5</text>
<text x="269.5" y="86.1">30</text>
<text x="269.5" y="90">32</text>
<text x="294.9" y="84.9">17</text>
<text x="294.9" y="87.4">22</text>
<text x="306.4" y="84.9">12</text>
<text x="306.9" y="87.4">7</text>
<text x="408.4" y="85.7">B</text>
<text x="294.9" y="95">11</text>
<text x="294.9" y="92.5">12</text>
<text x="306.4" y="95">33</text>
<text x="306.4" y="92.5">34</text>
<text x="232.6" y="96.3">1</text>
<text x="241" y="99.6" transform="rotate(-90 241 99.6)">2</text>
<text x="255" y="98.9" transform="rotate(-90 255 98.9)">3</text>
<text x="258" y="101.4">2</text>
<text x="269.5" y="101.4">35</text>
<text x="269.5" y="96.3">36</text>
<text x="294.9" y="97.6">10</text>
<text x="295.4" y="100.1">9</text>
<text x="306.4" y="100.1">20</text>
<text x="306.4" y="97.6">21</text>
<text x="322.9" y="100.1">22</text>
<text x="232.6" y="107.7">1</text>
<text x="241" y="104.7" transform="rotate(-90 241 104.7)">3</text>
<text x="255" y="105.3" transform="rotate(-90 255 105.3)">1</text>
<text x="269.5" y="106.5">37</text>
<text x="294.9" y="105.2">13</text>
<text x="294.9" y="102.7">14</text>
<text x="294.9" y="107.7">25</text>
<text x="306.4" y="102.7">19</text>
<text x="306.4" y="107.7">35</text>
<text x="306.4" y="105.2">36</text>
<text x="322.9" y="106.5">31</text>
<text x="295.4" y="112.8">5</text>
<text x="306.4" y="112.8">29</text>
<text x="269.5" y="114.1">28</text>
<text x="269.5" y="117.9">29</text>
<text x="295.4" y="117.9">3</text>
<text x="295.4" y="115.4">4</text>
<text x="306.4" y="117.9">26</text>
<text x="306.4" y="115.4">28</text>
<text x="322.9" y="114.1">32</text>
<text x="162.3" y="120.5" transform="rotate(-90 162.3 120.5)">1</text>
<text x="165.3" y="123">2</text>
<text x="269.5" y="121.7">27</text>
<text x="295.4" y="120.4">2</text>
<text x="295.4" y="125.5">6</text>
<text x="295.4" y="123">8</text>
<text x="306.4" y="123">23</text>
<text x="306.4" y="120.4">24</text>
<text x="306.4" y="125.5">30</text>
<text x="315.5" y="124.3" transform="rotate(-90 315.5 124.3)">CA Dual 7 Segment LED Display</text>
<text x="322.9" y="120.4">27</text>
<text x="162.3" y="126.9" transform="rotate(-90 162.3 126.9)">3</text>
<text x="269.5" y="129.3">26</text>
<text x="295.4" y="128.1">7</text>
<text x="306.4" y="128.1">25</text>
<text x="10.4" y="135.7">C</text>
<text x="283" y="134.4" transform="rotate(-90 283 134.4)">21</text>
<text x="408.4" y="135.7">C</text>
<text x="49.7" y="150.9">1</text>
<text x="10.4" y="185.7">D</text>
<text x="408.4" y="185.7">D</text>
<text x="118.3" y="230.9">1</text>
<text x="10.4" y="235.7">E</text>
<text x="118.3" y="236">1</text>
<text x="158.9" y="236">1</text>
<text x="158.9" y="238.5">2</text>
<text x="165.9" y="237.8">1</text>
<text x="173.5" y="237.8">2</text>
<text x="205.3" y="236">1</text>
<text x="218" y="236">3</text>
<text x="408.4" y="235.7">E</text>
<text x="118.3" y="241.1">1</text>
<text x="211.8" y="243.1" transform="rotate(-90 211.8 243.1)">2</text>
<text x="118.3" y="246.2">1</text>
<text x="10.5" y="285.7">F</text>
<text x="35" y="286.7">1</text>
<text x="85" y="286.7">2</text>
<text x="135" y="286.7">3</text>
<text x="185" y="286.7">4</text>
<text x="235" y="286.7">5</text>
<text x="285" y="286.7">6</text>
<text x="335" y="286.7">7</text>
<text x="385" y="286.7">8</text>
<text x="408.5" y="285.7">F</text>
</g>
<g font-size="1.8" fill="#008484">
<text x="313.8" y="47.1">D6A</text>
<text x="45.6" y="52.1">InputDC</text>
<text x="48.1" y="49.8">J1</text>
<text x="67.6" y="51.2">0.01u</text>
<text x="68.7" y="48.9">C1</text>
<text x="281.5" y="53.1">0.1u</text>
<text x="281.6" y="50.8">C14</text>
<text x="307.1" y="49.4">LED-Display_x4_CA</text>
<text x="309.6" y="52.7">a1</text>
<text x="309.6" y="55.3">b1</text>
<text x="309.6" y="57.8">c1</text>
<text x="83.3" y="63.1">R1</text>
<text x="83.4" y="65.4">10M</text>
<text x="100.9" y="63.1">C2</text>
<text x="101" y="65.4">33p</text>
<text x="272.8" y="65.4">V+</text>
<text x="288.8" y="65.4">TSND</text>
<text x="309.6" y="62.9">e1</text>
<text x="309.6" y="65.4">f1</text>
<text x="309.6" y="60.4">d1</text>
<text x="318.1" y="60.4">DP1</text>
<text x="142.9" y="70.6">1N4148</text>
<text x="147.5" y="68">D4</text>
<text x="251.1" y="71.1">C10</text>
<text x="259.7" y="70.2">100k</text>
<text x="260" y="67.9">R15</text>
<text x="272.8" y="69.3">OSC1</text>
<text x="280" y="68.7" transform="rotate(-90 280 68.7)">C-REF</text>
<text x="287.7" y="69.1" transform="rotate(-90 287.7 69.1)">C+REF</text>
<text x="288.7" y="68">POLR</text>
<text x="309.6" y="68">g1</text>
<text x="318" y="66.7">CA1</text>
<text x="83.2" y="76.8">1M</text>
<text x="83.3" y="74.5">R2</text>
<text x="129.1" y="77.3">sw02x06</text>
<text x="130.2" y="75">SW1A</text>
<text x="144.1" y="77.8">100k</text>
<text x="144.9" y="75.5">R8</text>
<text x="176.8" y="76.9">U1</text>
<text x="205.9" y="77.6">D3</text>
<text x="250.7" y="73.4">100p</text>
<text x="272.8" y="76.9">OSC3</text>
<text x="272.8" y="73.1">OSC2</text>
<text x="291.4" y="75.6">B3</text>
<text x="291.4" y="73.1">A3</text>
<text x="309.6" y="75.6">b2</text>
<text x="309.6" y="73.1">a2</text>
<text x="318" y="74.3">CA2</text>
<text x="126.9" y="79.8">IN1</text>
<text x="126.9" y="82.3">IN2</text>
<text x="135.3" y="79.8">OUT</text>
<text x="169" y="80.7">+</text>
<text x="172.1" y="81.1" transform="rotate(-90 172.1 81.1)">V+</text>
<text x="176.9" y="79.5">TL071</text>
<text x="203.9" y="79.9">1N4148</text>
<text x="246" y="78">R14</text>
<text x="246.4" y="80.3">1M</text>
<text x="272.8" y="83.2">IN_HI</text>
<text x="291.4" y="80.7">D3</text>
<text x="291.4" y="78.1">C3</text>
<text x="291.5" y="83.2">E3</text>
<text x="309.6" y="83.2">e2</text>
<text x="309.6" y="80.7">d2</text>
<text x="309.6" y="78.1">c2</text>
<text x="318.1" y="80.7">DP2</text>
<text x="83.3" y="85.9">R3</text>
<text x="83.5" y="88.2">100k</text>
<text x="126.9" y="84.9">IN3</text>
<text x="126.9" y="87.4">IN4</text>
<text x="126.9" y="90">IN5</text>
<text x="143" y="87.1">1N4148</text>
<text x="147.4" y="89.6">D5</text>
<text x="190.2" y="87.3">4u7</text>
<text x="190.7" y="89.6">C5</text>
<text x="201.6" y="88.5">D2</text>
<text x="233.3" y="86.9">R13</text>
<text x="233.5" y="89.2">6k8</text>
<text x="255.2" y="88" transform="rotate(-90 255.2 88)">C12</text>
<text x="257.5" y="88.7" transform="rotate(-90 257.5 88.7)">0.47u</text>
<text x="272.8" y="87">IN_LO</text>
<text x="291.3" y="88.3">G3</text>
<text x="291.6" y="85.8">F3</text>
<text x="309.6" y="85.8">f2</text>
<text x="309.6" y="88.3">g2</text>
<text x="126.9" y="92.5">IN6</text>
<text x="177.4" y="94.3">2M2</text>
<text x="177.4" y="92">R10</text>
<text x="202.1" y="90.8">1N4148</text>
<text x="272.8" y="90.8">COMM</text>
<text x="291.4" y="95.9">B2</text>
<text x="291.4" y="93.4">A2</text>
<text x="309.6" y="95.9">b1</text>
<text x="309.6" y="93.4">a1</text>
<text x="362.9" y="93.5">D7</text>
<text x="363.4" y="95.8">1N4148</text>
<text x="83.3" y="97.3">R4</text>
<text x="83.4" y="99.7">10k</text>
<text x="201.4" y="99.9">R11</text>
<text x="218" y="99.9">R12</text>
<text x="228.2" y="99.7">TP1</text>
<text x="250.2" y="101.1">20k</text>
<text x="272.8" y="97.2">REF_HI</text>
<text x="279.8" y="99.8">ICL7107</text>
<text x="282.1" y="97.2">U4</text>
<text x="291.4" y="98.5">C2</text>
<text x="291.4" y="101">D2</text>
<text x="309.6" y="101">d1</text>
<text x="309.6" y="98.5">c1</text>
<text x="318.1" y="101">DP1</text>
<text x="165.7" y="102.4">C4</text>
<text x="166" y="104.7">0.22u</text>
<text x="201.5" y="102.2">10k</text>
<text x="218" y="102.2">10k</text>
<text x="245" y="106.4" transform="rotate(-90 245 106.4)">LM285Z-1.2</text>
<text x="247.3" y="102.8" transform="rotate(-90 247.3 102.8)">U3</text>
<text x="249.9" y="103.4">RV2</text>
<text x="272.8" y="102.3">REF_LO</text>
<text x="272.8" y="107.4">TEST</text>
<text x="291.5" y="103.5">E2</text>
<text x="291.6" y="106.1">F2</text>
<text x="309.6" y="103.5">e1</text>
<text x="309.6" y="106.1">f1</text>
<text x="318" y="107.4">CA1</text>
<text x="362.9" y="103.7">D8</text>
<text x="363.4" y="106">1N4148</text>
<text x="83.3" y="108.8">R5</text>
<text x="83.3" y="111.1">1k</text>
<text x="164.5" y="112.6">R9</text>
<text x="229.2" y="112.7" transform="rotate(-90 229.2 112.7)">TP2</text>
<text x="260" y="109.8">R16</text>
<text x="260.1" y="112.1">47k</text>
<text x="291.3" y="108.6">G2</text>
<text x="291.4" y="113.7">A1</text>
<text x="309.6" y="113.7">a2</text>
<text x="309.6" y="108.6">g1</text>
<text x="362.9" y="113.9">D9</text>
<text x="164.7" y="114.9">3k3</text>
<text x="254.3" y="117.6">0.47u</text>
<text x="272.8" y="115">BUFF</text>
<text x="272.8" y="118.8">A/Z</text>
<text x="291.4" y="118.8">C1</text>
<text x="291.4" y="116.2">B1</text>
<text x="309.6" y="118.8">c2</text>
<text x="309.6" y="116.2">b2</text>
<text x="318" y="115">CA2</text>
<text x="363.4" y="116.2">1N4148</text>
<text x="83.3" y="120.2">R6</text>
<text x="83.5" y="122.5">110R</text>
<text x="100.9" y="120.2">C3</text>
<text x="101.4" y="122.5">0.0039u</text>
<text x="157.2" y="122.7">RV1</text>
<text x="157.5" y="125.1">4k7</text>
<text x="253.6" y="120.1">C11</text>
<text x="256.8" y="123.9">0.22u</text>
<text x="263.8" y="123.9">C13</text>
<text x="272.8" y="122.6">INT</text>
<text x="291.4" y="121.3">D1</text>
<text x="291.5" y="123.9">E1</text>
<text x="309.6" y="123.9">e2</text>
<text x="309.6" y="121.3">d2</text>
<text x="318.1" y="121.3">DP2</text>
<text x="363" y="124">D10</text>
<text x="283.8" y="131.1" transform="rotate(-90 283.8 131.1)">GND</text>
<text x="291.3" y="128.9">G1</text>
<text x="291.6" y="126.4">F1</text>
<text x="309.6" y="128.9">g2</text>
<text x="309.6" y="126.4">f2</text>
<text x="363.4" y="126.3">1N4148</text>
<text x="307.8" y="135.3">LED-Display_x4_CA</text>
<text x="313.2" y="132.8">D6B</text>
<text x="46.8" y="148.7">Earth</text>
<text x="48.1" y="146.3">J2</text>
<text x="129.1" y="167.5">sw02x06</text>
<text x="130.2" y="165.2">SW1B</text>
<text x="126.9" y="170">IN1</text>
<text x="126.9" y="172.5">IN2</text>
<text x="135.3" y="170">OUT</text>
<text x="126.9" y="177.6">IN4</text>
<text x="126.9" y="175">IN3</text>
<text x="147" y="179.9" transform="rotate(-90 147 179.9)">470R</text>
<text x="149.3" y="179" transform="rotate(-90 149.3 179)">R7</text>
<text x="126.9" y="180.1">IN5</text>
<text x="126.9" y="182.7">IN6</text>
<text x="124.1" y="230.8">M1</text>
<text x="124.3" y="233.1">M2.2</text>
<text x="153.4" y="233.7">+9...12V DC</text>
<text x="157.3" y="231.4">J3</text>
<text x="166.9" y="233.3">ON/OFF</text>
<text x="168.3" y="231">SW2</text>
<text x="176" y="233.6">1N4001</text>
<text x="178" y="231.3">D1</text>
<text x="209.6" y="233.1">L7805</text>
<text x="211" y="230.8">U2</text>
<text x="124.1" y="235.9">M2</text>
<text x="124.3" y="238.2">M2.2</text>
<text x="207.3" y="236.9">IN</text>
<text x="213.2" y="236.9">OUT</text>
<text x="124.1" y="241">M3</text>
<text x="124.3" y="243.3">M2.2</text>
<text x="189.9" y="240.9">C6</text>
<text x="190.1" y="243.2">100u</text>
<text x="201.2" y="240.9">C7</text>
<text x="201.5" y="243.2">100n</text>
<text x="212.7" y="241.1" transform="rotate(-90 212.7 241.1)">GND</text>
<text x="233.1" y="240.9">C8</text>
<text x="233.3" y="243.2">100u</text>
<text x="247" y="240.9">C9</text>
<text x="247.2" y="243.2">100n</text>
<text x="124.1" y="246">M4</text>
<text x="124.3" y="248.3">M2.2</text>
</g>
<g font-size="1.8">
<text x="101.6" y="54.4">200mV</text>
<text x="326.4" y="59.5">DP4</text>
<text x="150.2" y="64.6">V+</text>
<text x="260.3" y="64.6">V+</text>
<text x="101.6" y="68.4">2000mV</text>
<text x="171.4" y="70.9">V+</text>
<text x="259.1" y="76">OSC3</text>
<text x="101.6" y="79.8">20V</text>
<text x="326.4" y="79.8">DP3</text>
<text x="101.6" y="92.5">200V</text>
<text x="227.3" y="91.2">V+</text>
<text x="326.4" y="100.1">DP2</text>
<text x="101.6" y="103.9">2000V</text>
<text x="326.4" y="120.4">DP1</text>
<text x="360.7" y="133.1">V+</text>
<text x="88.9" y="154.7">DP1</text>
<text x="88.9" y="167.4">DP2</text>
<text x="88.9" y="180.1">DP3</text>
<text x="38.1" y="228.5">Sheet: negative voltage converter</text>
<text x="246.4" y="236">V+</text>
<text x="38.1" y="269.4">File: file5ECBC5A0.sch</text>
</g>
<g font-size=".7" fill="#008484">
<text x="176.8" y="83.7" transform="rotate(-90 176.8 83.7)">NULL</text>
<text x="174.2" y="85" transform="rotate(-90 174.2 85)">NULL</text>
</g>
</svg>
